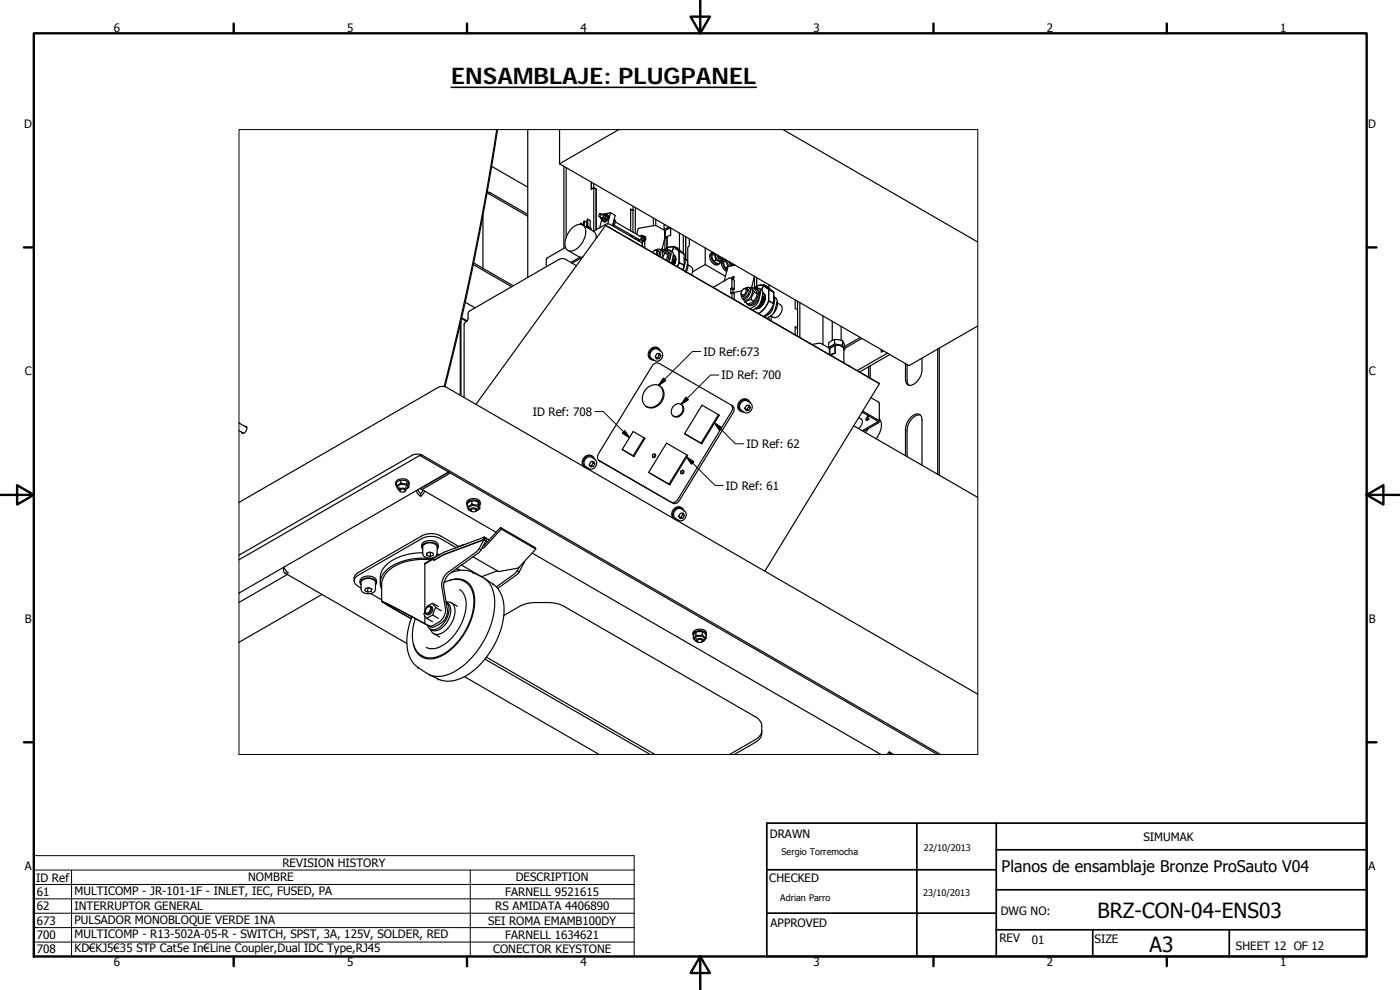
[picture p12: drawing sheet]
<svg xmlns="http://www.w3.org/2000/svg" width="420mm" height="297mm" viewBox="0 0 420 297" stroke-linecap="round" stroke-linejoin="round" font-family="sans-serif">
<g fill="none" stroke="#000" stroke-width=".3">
<path d="M71.7 38.9h221.7v187.5h-221.7zM199.1 113.5l.7 .7-2.2 1.4zM205.9 119.2l.7 .7-2.2 1.4zM210.3 105.5h-2.5l-10.2 10.1M215.7 112.5h-2.5l-8.8 8.8M178.6 123.5h2.5l7.8 7.8M187.5 129.2l1.4 2.1-2.1-1.4zM206.1 137.2l2.1 1.4-.7 .7zM206.1 137.2l8.5 8.4h2.5M214.4 126.9l6.3 6.3h2.5M214.4 126.9l2.1 1.4-.7 .7zM10.1 256.7h180.2v30.3h-180.2z"/>
<path d="M10.1 261h180.2M10.1 265.4h180.2M10.1 269.7h180.2M10.1 274h180.2M10.1 278.3h180.2M21.5 261v26M141.1 261v26M10.1 282.7h180.2"/>
</g>
<g fill="none" stroke="#000" stroke-width=".36">
<path d="M149.1 38.9a791.5 791.5 0 0 1-15.8 77.1M149.3 38.9a792.1 792.1 0 0 1-15.7 77.1M158.4 38.9v44.3M167.9 38.9v10.2M185.7 38.9l-17.8 10.2M235 38.9l58.4 33.7M146.2 57.9l12.2 7M146.3 57.6l1 .3 11.1 6.4M147.6 49.9l10.8 6.3M167.9 49.1l104.9 60.6 20.6-11.9M169.2 49.9v24.6M169.9 50.3v20.8"/>
<path d="M177.5 54.7v2.1l.7-.4v12.9M177.5 54.7v2l.7-.4M178.2 56.3l.7 .4v12.2v-12.1l-.7-.4M178.2 55.1v1.2M178.9 56.7h-.1M142.1 79.4l11.5 6.6M142.1 78.9l11.9 6.8M144.9 64.7v15.8M169.7 74.2l-5.6 3.3-.2 2.5M170.4 75.1l3.5 2h1M171.8 68.4a2.22 2.22 0 0 1 3.8 0 6.1 6.1 0 0 1-4.2 6.9 2.14 2.14 0 0 1-1.8-3.1 7.4 7.4 0 0 1 2.2-3.8zM173 79.7l-3.6-2-1-.1-.6 .2-26.9 15.5-.4 .7-.1 1.9-.4 .5"/>
<path d="M174.1 67.3l.2-.3v.3M174.1 77.2l-2.8 1.5M174.3 67l.7 .4v.2M174.8 77.2l-3.1 1.8M174.9 67.5l3.1 1.8a2.16 2.16 0 0 1 1 2.2M175.2 67.7v-1.2l.2-.2v1.5M175.4 66.3l.7 .4v1.5M176.2 68.2v-2.3l.2-.1v2.4l.2-.1v.4M176.4 65.8l.7 .4v2.1M176.6 68.1l.8 .4v.4M178.1 69.4l3.8-2.2h1l9.9 5.7v1.1M179 71.2l.1 .2"/>
<path d="M179.9 64.2l.3-.1a.43 .43 0 0 1 .1 .6 .43 .43 0 0 1-.6 .1zM180.3 64.1l.8 .5-.2 .6-.3 .2-.8-.4M180.3 65.6l.4 .2a.87 .87 0 0 0 .8-1.3l-.4-.2 2.1-.5-.8 3.4M180.5 65.7l.4 .5M180.6 65.8l-.6 2.5M180.7 64.3a.41 .41 0 0 1 .6 .1 .41 .41 0 0 1-.1 .6 .57 .57 0 0 1-.3 .5 .57 .57 0 0 1-.7-.1v-.2M181.6 64.3l.4 .1M181.6 64.3l-.3 .1M181.6 65.8l.4 .1-.5 .4-.6-.1M181.6 65.8l-.7 .4M181.6 64.3l.4 .5M181.8 67.6l82.2 47.5-.4-.2"/>
<path d="M181.8 67.6l-39 53.7M181.8 67.6l1.4 .9M181.9 64.4a.99 .99 0 0 1 .7 1 .99 .99 0 0 1-.7 .9l-.5 .2-.5-.3M182 64.4l.3 .6M182 64.8l.3 .2M182 64.8l-.4 1M182.3 64.5a1.25 1.25 0 0 1 .1 1.4 1.25 1.25 0 0 1-1.3 .6M182.3 65l-.3 .9M183.2 63.8l1.4 .8-.7 3.2M184 67.2h.1M184 67.2l.4 .1M184 67v.2"/>
<path d="M184.3 66l.1 .2M184.4 65.8l.3 .6M184.4 67.3l-.5 .3M184.4 66.2l.3 .2M184.4 66.2l-.3 .5M184.7 66.6l7.7 4.5v.5l-.5 .3-7.7-4.4M184.7 66.4l-.3 .9M189.3 70.4v.5M189.3 62.8l.7 .4M189.9 63.1l-.6-.4v6.6M190 70.8v.5M190 61.9v7.8"/>
<path d="M190.7 62.3v7.8M190.7 71.2v.5M190.8 71.4l-.1 .4M191.5 71.8l.1 .4M191.6 72.2a.65 .65 0 0 1 .7-.3 .65 .65 0 0 1 .5 .7v1.4M191.6 71.8l.1 .3M192.1 70.9a.41 .41 0 0 1 .6 .1 .41 .41 0 0 1-.1 .6l-.2 .3M192.5 72l.7 .4M192.6 70.6l.7 .7M192.6 70.6l.4 .5M192.6 70.6l-.5 .3M193 71.1l.3 .2"/>
<path d="M193 71.1l-.4 1M193 70.9a.82 .82 0 0 1 .1 1.4M193.1 70.9a.77 .77 0 0 1 .7 .6 .77 .77 0 0 1-.3 .8l-.2 .2M193.2 70.9a.87 .87 0 0 1 .1 1.5M193.2 72.4l.3 .4v1.6M193.3 71.3l-.4 1M193.5 70.9a1.1 1.1 0 0 1-.1 1.7M195.8 75.7a.68 .68 0 0 1 1-.5 .68 .68 0 0 1 .1 1.1M196.1 65.4v2.3M196.3 75.2a.72 .72 0 0 1 1.1 0 .72 .72 0 0 1-.1 1.1l-.1 .2M196.8 65.8v1.9M196.8 75a.98 .98 0 0 1 1.4 0 .98 .98 0 0 1 0 1.4l-.2 .6"/>
<path d="M197.2 75.1a1.09 1.09 0 0 1 .5 1.7M198 74.8a1.58 1.58 0 0 1 .6 2.5M198.7 74.7l.8 .5M198.7 74.7l.9 1.2M198.7 74.7l-.6 .2M199.3 68.7l.2 .7M199.4 69.1l-2.2-1.3-1-.1-4.6 .8-.5 1.8M199.5 75.2l.9-.2a1.01 1.01 0 0 1 1 .5 1.01 1.01 0 0 1-.1 1.1l-.5 2M199.5 67.4l-.2 .2v1.1M199.5 75.2a1.33 1.33 0 0 1 1.2 .7 1.33 1.33 0 0 1-.1 1.4l-.4 1M199.5 75.2l.9 1.2M199.5 71.3l-.8 3.4"/>
<path d="M199.6 75.9l.8 .5M199.6 75.9l-.8 1.6M199.6 75.2l.6-.8 .2 .6-.2-.6 .5-.2 1.6-.1-.6 1.4M199.6 69.2v2.4l.6-.6v3.4l-.6 .8zM200.2 75.3a2.06 2.06 0 0 1 .4 3.2M200.4 76.4l-.5 1.7M200.7 68.1l-1.4 .6M200.7 68.5l-.6 .4M201 75.1l.7 .4M201.1 68.3l-1.5 .9v2.4M201.2 70.7v-2.3v2.3l-1 .3v3.4l2.1-.5 1.5 .9M201.5 79h.1"/>
<path d="M201.7 75.5l.4 .9-.6 2.6M201.7 75.5l.6-1.6 1.3 1.3 .2 .2v3.5l-.5 1.1 .5-1.1 .7 .2a.82 .82 0 0 1 .7 .6 .82 .82 0 0 1-.2 .8l-.2 .4M201.8 77.7l.5 .3M202 77.2a1.63 1.63 0 0 1 0 2.1l.3-1.3h-.3l-.3 1.1M202.1 76.5l.2 .1M202.1 76.6a1.93 1.93 0 0 1 .2 2.8l.5-1.6-.2-.8zM202.1 76.5a1.82 1.82 0 0 1 .4 2.6l-.2 .4M202.3 77.9h-.2M202.9 74.7a4.4 4.4 0 0 1 2.4 1.6zM203 74.7l-.7-.8 1.9 1.3M203.3 74.4v.2M203.8 75.4l1.5 .9v3.5l-1.5-.9z"/>
<path d="M203.9 69.9v5M205.1 70.6v5.4M205.8 71v6.8M206.3 79.1a3.4 3.4 0 0 1-.3 2.5M206.4 79.4l1 .6a1.84 1.84 0 0 1 .1 2.5M206.9 71.6v2l-.5 .6v5.2M211.6 74.4v5M213.6 76.6l.7 1.8M213.8 75.8a1.86 1.86 0 0 0 0 3 1.31 1.31 0 0 0 2 .4M213.9 75.7a1.99 1.99 0 0 0 .5 3.2 .99 .99 0 0 0 1.7 0M214.1 75.8l-.5 .8M214.2 76.3l.7 1.7"/>
<path d="M214.2 76.3l-.6 .3M214.3 78.4l1.3 .7 .6-.3M214.4 76l-.2 .3M214.7 76.1a1.83 1.83 0 0 0 1.8 2.1l.4-.2M214.9 78l-.6 .4M214.9 78l1.3 .8M215.1 76.4a1.58 1.58 0 0 0 1.9 1.5l.2-.3M215.5 76.6a.85 .85 0 0 0 1.3 .8M215.6 76.6a.67 .67 0 0 0 .3 .7 .67 .67 0 0 0 .7 0M216.8 78l-.6 .8M217.1 78.6l.7 1.8M217.3 77.8a1.79 1.79 0 0 0-.1 2.9l.9 .8"/>
<path d="M217.4 77.7a2.15 2.15 0 0 0 .8 3.4M217.6 77.9l-.5 .7M217.7 78.3l.7 1.8M217.7 78.3l-.6 .3M217.9 78l-.2 .3M218.2 78.2l.1 .7 .5 1M218.7 78.5l.8 1.3M219.1 78.7a.84 .84 0 0 0 1.3 .7M219.1 78.7a.72 .72 0 0 0 1.1 .6M220.6 79.6l-2.2 .5M138.1 97.3v21.3M138.3 96.3v22.4"/>
<path d="M138.5 95.6l1.5 .8M138.6 95.4l1.6 .9M139.6 90.7l3 1.7M140 96.4l-.5 .4-.2 .6v21.9M205.1 81h.1M205.1 81l.5-2.3-.3-1.1a1.34 1.34 0 0 1 1 1.8l-.6 2M207.8 81.6l3.8-2.2 6.1 3.5M214 86.2l4.7-2.7a.58 .58 0 0 1 .7-.1 .58 .58 0 0 1 .3 .7v2.2M217.8 80.4l.5 .4M218.4 80.1h.1M218.4 80.1l-.6 .3M218.4 80.1l-1 4.2"/>
<path d="M219.3 86.6l.7 .4M219.3 86.6v1.4l.4-.2M219.4 83.4l1 .8v2.5M219.6 83.5a.4 .4 0 0 1 .2-.5 .4 .4 0 0 1 .5 .2l-.3 .6M219.7 87.8l.7 .4v1.7M219.7 86.3l-.4 .3M219.7 87.8v1.7M219.7 86.3l.7 .4M220.3 83.2l-.4 .5M220.4 86.7l-.4 .3v.9M222.6 87.3l-2.6 .5M222.9 86.9a.63 .63 0 0 1 .9-.2 .63 .63 0 0 1 0 1 .77 .77 0 0 1-.5 .8 .77 .77 0 0 1-.8-.3v-.6z"/>
<path d="M223.1 89.7l.5 1M223.2 86.7a.71 .71 0 0 1 1-.1 .71 .71 0 0 1 0 1.1 1.11 1.11 0 0 1-1.7 .9l-.1-.6M223.7 86.5a.91 .91 0 0 1 1.3-.1 .91 .91 0 0 1 .2 1.2 2.15 2.15 0 0 1-2.3 2l-.4-.5v-.5M224 86.5l.5 .3M224.5 86.8a1.53 1.53 0 0 1-1.3 2.3l-.5-.3M224.8 86.3a1.89 1.89 0 0 1 0 3.3l-.9 .5-1-.5M225.4 89.9l-1.8 .8M225.4 89.9l.8 .5M225.6 86.2l.8-3.3v3.7M225.7 86.2l.7 1.5M225.7 86.2l-.7 .2M225.7 86.2l.9 .5 .7 1.4"/>
<path d="M226.2 90.4l-1.7 .8-.9-.5M226.4 87.7l-.6 1-.4 1.2M226.4 87.7l.9 .4-.3 1-.8 1.3M226.4 86.6l.7-.7 .2 .6-.2-.6 .5-.2 1.6-.1-.7 1.3M226.5 86.6l.8-.1a1 1 0 0 1 .9 .5 1 1 0 0 1 0 1l-.9 3-.7 .8-1.4 .8M226.5 86.6a1.5 1.5 0 0 1 .9 2.5 2.9 2.9 0 0 1-2.9 2.3l-.5-.5M226.5 83h.1M227.1 86.7a2.02 2.02 0 0 1 .5 3.2 2.23 2.23 0 0 1-3.2 1.5M227.8 86.5l.8 .4M228.6 86.9l.3 .5 .1 .5-.7 2.9-1 1.4-1.4 .9M228.7 89.2l.5 .3M228.8 88.8l.3 .1"/>
<path d="M228.8 88.6a2.31 2.31 0 0 1-1.3 3.4 2.77 2.77 0 0 0 1.7-2.5h-.4l-.2 1-.5 .7M229 87.9a2.19 2.19 0 0 1 .1 3.2 2.43 2.43 0 0 1-2.4 1.5 3.2 3.2 0 0 0 2.7-4.4zM229 88.1a2.25 2.25 0 0 1-.3 3.4 2.01 2.01 0 0 1-1.9 1 3.4 3.4 0 0 0 2.9-3.2M229 87.9l.2 .1M229 88h.1M229.2 89.1l-.3 .2M229.2 89.3l-.2 .1M229.4 85.6l1.2 .7zM229.6 88.7h.1M229.6 88.9h.1M229.8 86.2l-.6-.8-.7 1.5M229.8 86.2l-.6-.8 1.5 .9 .3 .4-.5-.6-1.3-.7v.2l-1-.1-1.1 .4v-2.6v2.6l-.7 .7"/>
<path d="M229.8 86.2h.1M229.8 86.2l.9 .7v3.4a6.7 6.7 0 0 1-3.1 3.8 6.7 6.7 0 0 0 3.1-3.8l1.5 .9a6.9 6.9 0 0 1-3 3.8 6.9 6.9 0 0 0 3-3.8v-3.4l-.2-.3M229.9 86.2l2.3 1.6-.2-.3M229.9 86.2l.9 .4 1.2 .9M230.7 86.9l1.5 .9v3.4l-1.5-.9zM230.7 85.4v1M230.7 95.1v.8M231.3 94.8l-1.2 .7M231.3 94.8l1.1-1.2 .7-2.7a1.32 1.32 0 0 0-.9-1.9l.3 1.2-.8 3-.8 1-1.5 .9M231.4 94.8v1.5M233.2 90.6a3.6 3.6 0 0 1-1 3.3M233.3 90.9l.9 .5a2.52 2.52 0 0 1-1.7 3.9l-1.2-.5"/>
<path d="M238.6 90v2.6l.8 .4M238.6 98.1l.7 .4M239.3 98.5l-.7-.5v2.5M239.3 90.4v10.5M240 90.8v10.5M247 94.8v8.6M249.8 96.4v5.8M252.4 97.9v4.2M194.3 116.3a2.91 2.91 0 0 1 3.9-.4 2.91 2.91 0 0 1 .8 3.9 3.4 3.4 0 0 1-5.6 1.7 3.8 3.8 0 0 1 .9-5.2zM195.7 105.1l.8-.4 .5-.1 1.3 .8a1.7 1.7 0 0 1 .2 2.2 1.7 1.7 0 0 1-2 .6l-.9-.6a1.66 1.66 0 0 1 .1-2.5zM195.9 109.5a1.47 1.47 0 0 1 1.9-.5l21.9 12.7a1.45 1.45 0 0 1 .3 2.1l-16.1 26.4a1.55 1.55 0 0 1-2.1 .7l-21.9-12.6a1.45 1.45 0 0 1-.3-2.1zM196.8 107.3h.5l.5 .3"/>
<path d="M197.1 106.1l.9-.1 .3 .8-.5 .8-.8 .1-.3-.8zM197.6 106.1l.3 .4M197.7 104.6a2 2 0 0 0-2.8 .5 2 2 0 0 0 .5 2.8M198 115.8a3.9 3.9 0 0 1 .6 4.2 3.9 3.9 0 0 1-3.7 2.2l-1.1-.3M198.2 105.3a1.73 1.73 0 0 0-1.8-1 1.73 1.73 0 0 0-1.4 1.4 1.57 1.57 0 0 0 1.3 2.4M198.3 106.8l-.4-.3-.6 .8M243.7 103.4l2.5-.4 2.6 1.4M248.7 104.1l.2 .7M248.9 104.8l.1-.3 1.6-1a2.24 2.24 0 0 1 2.6 1.3M250.1 103.9l-.6 .3M250.5 103.1l2.4 .4M250.5 101.9v1.2"/>
<path d="M250.5 103.1l-1.8 1M250.5 101.9l-1.8 1v1.2M250.5 101.9h1.2l1.2 .4M252.9 103.5l.6 1.4M252.9 102.3v1.2M252.9 102.3l.6 1.4v1.2M253.2 104.8a2.09 2.09 0 0 0-2.6-1.3v2.5l-1 .3v.4v-.4l-.4 .3 1.4-.6v-2.5l-1.6 1-.1 1.9M253.2 104.8v4.1M253.5 104.9l-.3 .2M254.9 109.8l.1 .1M258.2 101.3l-4.7 2.6M258.7 101.5l-5.2 3"/>
<path d="M260.7 110v3.2M261.2 109.8l-.1 3.6M261.4 119.3l2.5 1.6v5.6M264 115.1l-34.5 56.3M264.5 104.9v.8l.6-.4M266.3 106l-9 5.2M267 106.4l-9 5.2M272.2 109.4l.1 5.1 .4 1.1M276.7 107.5v3.5a4.7 4.7 0 0 1-3.7 4.6 1.54 1.54 0 0 1-1.3-1.7v-4.8M281.4 104.8v37.5M281.9 104.5v38.1M71.7 126.9l2.4 1.4"/>
<path d="M71.7 129.2l1.4 .8M72.7 129.8l.1 .2M73.5 127.9a.81 .81 0 0 1 .7 .7 .81 .81 0 0 1-.4 .8 .73 .73 0 0 1-.6 .6 .73 .73 0 0 1-.7-.3M74 128l-.3 .1M126 136.7l155.4 89.7M126.4 136.4l155.9 90M126.4 136.4l-54.7 31.6M126.4 136.4l-1.6-.1-1.2 .4-51.9 29.9M175.9 137.5l1.3-.4 1.3 .7a1.7 1.7 0 0 1 .2 2.2 1.7 1.7 0 0 1-2.1 .6l-.8-.6a1.65 1.65 0 0 1 .1-2.5zM177 139.7l1 .3M177.4 138.5h.8l.3 .7-.5 .8-.8 .1-.3-.8zM177.8 138.5l.2 .4"/>
<path d="M177.9 136.9a2.02 2.02 0 0 0-2.7 .5 2.02 2.02 0 0 0 .2 2.7M178.4 137.7a1.74 1.74 0 0 0-1.8-1 1.74 1.74 0 0 0-1.5 1.5l-.1 .9 .5 1.1M178.5 139.2l-.5-.3-.5 .8M186.7 134.9l3.3-5.4 3.6 2-3.3 5.4M186.7 134.9l3.6 2M186.8 134.9l3.2 1.9M190 136.8l.3 .1M193.3 131.4l-3.3 5.4M196.5 136.2a.65 .65 0 0 1-.7 .9M200 133l6.4 3.6-5.4 8.8-6.3-3.6zM202 122a1.77 1.77 0 0 1 2.7-.5 1.77 1.77 0 0 1-.1 2.8 1.75 1.75 0 0 1-2.5 .5 1.75 1.75 0 0 1-.3-2.6zM204.4 121.3a2.22 2.22 0 0 1 .1 2.6 2.22 2.22 0 0 1-2.5 .9"/>
<path d="M205.4 130.1l5 2.9M206.2 136.5l-5.4 8.8 .2 .1M210.4 133l.2 .1M210.7 121.6l5.2 3-5.3 8.5-5.2-2.9zM215.6 124.4l-5.2 8.6M219.5 121.6a1.57 1.57 0 0 1 .1 1.9l-16.2 26.4a1.62 1.62 0 0 1-2.1 .7l-21.6-12.5M222.4 120.8a1.56 1.56 0 0 1 2-.5l.8 .6a1.71 1.71 0 0 1 .2 2.2 1.71 1.71 0 0 1-2.1 .6l-.8-.6a1.6 1.6 0 0 1-.1-2.3zM223.7 122.8h.5l.5 .3M224 121.6h.9l.3 .7-.5 .8-.8 .1-.4-.8zM224.5 120.1a1.99 1.99 0 0 0-2.7 .5 1.99 1.99 0 0 0 .5 2.8M224.5 121.6l.2 .4M225.1 120.8a1.73 1.73 0 0 0-1.8-1 1.73 1.73 0 0 0-1.5 1.5 1.58 1.58 0 0 0 1.4 2.3"/>
<path d="M225.2 122.3l-.5-.3-.5 .8M256.2 127.8l37.2 21.4M257.7 125.3l.8 .4a1.94 1.94 0 0 1-.9 2.8M258.7 123.6l4.7 2.8-4.6 2.8M258.9 123.7l-.3 .2M258.9 123.3l5 3.1-.3 .5-4.4 2.5M260.3 125.6l.4 .2M260.3 125.1a.5 .5 0 0 0-.5 .5 .5 .5 0 0 0 .5 .5l.3-.3M260.4 125.6l-.2 .6M260.5 124.7v.8M260.5 124.7l-.2 .9M260.5 125.5l-.2 .1"/>
<path d="M260.5 124.7l.3 .2M260.5 125.5l.3 .3M260.5 128.7l-.8 1.1M263.9 125.7a4.9 4.9 0 0 1-1 5.9M271.7 136.7v-7.9a4.7 4.7 0 0 1 3.8-4.6 1.54 1.54 0 0 1 1.2 1.8v13.6M276.2 124.5a4.2 4.2 0 0 0-3.9 3.8l-.1 8.7M71.7 150.7l59.8-34.4a2.74 2.74 0 0 1 2.5-.1l159.4 92.1M118.8 145.3a1.86 1.86 0 0 1 2.7-1.6 1.31 1.31 0 0 1 1.3 1.6M118.9 144.9v.8M118.9 145.7l.4 1 .5 .2M119.8 146.2v.8M119.8 146.8a.74 .74 0 0 1-.4-.9 .74 .74 0 0 1 .8-.5 1.4 1.4 0 0 1 2 .9l-.4 .5"/>
<path d="M120.2 146.9a.75 .75 0 0 1 .8-.2 .75 .75 0 0 1 .5 .7 .83 .83 0 0 1-1.5-.4zM120.2 147.6a.56 .56 0 0 1-.4-.8 .56 .56 0 0 1 .8-.3 .68 .68 0 0 1 .9 0 .68 .68 0 0 1 0 .9l-.2 .2M120.3 144.9l1.8 .3M120.3 144.2v.7M120.3 144.9l-1.4 .8M121.8 146.2v.8M122.1 145.2l.5 1M122.1 144.5v.7M122.6 146.2l-.8 .7M122.6 145.5v.7M122.6 145.7a1.17 1.17 0 0 0-1.3-1.6 1.71 1.71 0 0 0-2.5 1.4l.1 .2M124.9 147.2l.6 1.1 .7 .6"/>
<path d="M125.5 146.9l.3 .8 .4 .4M126.4 146.7l22.5 13M126.9 147l-.7 1.1v.8M127.5 147.3l-.7 1.1-.6 .5M134.6 141.6l-62.9 36.3M134.7 141.7l-7.9 4.5M135 141.9l-8 4.8-.5 .1-.3-.3M140.1 151.2a1.87 1.87 0 0 1 2.7-1.6 1.31 1.31 0 0 1 1.3 1.6M140.2 151.6a1.18 1.18 0 0 1 1.4-1.5 1.71 1.71 0 0 1 2.4 1.3v.2M140.2 152l.5 1.1 .6 .2M141.1 152.5v.5M141.2 153.2a.71 .71 0 0 1-.5-.8 .71 .71 0 0 1 .7-.6 1.37 1.37 0 0 1 2.1 1l-.5 .4"/>
<path d="M141.6 153.5a.51 .51 0 0 1-.1-.8 .51 .51 0 0 1 .7 0 .51 .51 0 0 1 .7 .5 .51 .51 0 0 1-.8 .4 .63 .63 0 0 1-.8-.2 .63 .63 0 0 1 .2-.9 .87 .87 0 0 1 1-.2 .87 .87 0 0 1 .5 .9l-.3 .3M141.6 150.3l1.9 .3M141.6 151.2l1.9 .3M141.6 150.3l-1.4 .8v.9M141.6 150.3v.9M141.6 151.2l-1.4 .8M143.1 152.5v.5M143.5 151.5l.5 1.1M143.5 150.6v.9M143.5 150.6l.5 1.1M144 152.6l-1.1 .7M144 151.7v.9"/>
<path d="M150.2 158.3l.2 .5M150.2 158.3l-5.2 5.5M150.2 158.3l10.4 6 .2 .4M150.4 158.8l-5 5.4-.8 .3M150.4 158.8l10.4 5.9M175.9 140.4l.6 .1M202.6 153.2a1.56 1.56 0 0 1 1.9-.5l.9 .6a1.69 1.69 0 0 1 .2 2.2 1.69 1.69 0 0 1-2.1 .6l-.8-.6a1.57 1.57 0 0 1-.1-2.3zM202.8 155.9l.6 .1M203.9 155.2h.5l.5 .3M204.2 154l.9-.1 .3 .8-.5 .8-.8 .1-.4-.8zM204.7 152.5a2.01 2.01 0 0 0-2.6 .5 2.01 2.01 0 0 0 .2 2.6M204.7 154l.2 .4"/>
<path d="M205 141.1a.64 .64 0 0 1-.7 .9M205.3 153.2a1.71 1.71 0 0 0-1.8-1 1.71 1.71 0 0 0-1.5 1.5l-.2 .9 .5 1.1M205.4 154.7l-.5-.3-.5 .8M85.2 170.1l.4 .9 .9 .8a.86 .86 0 0 1-1 .1 .86 .86 0 0 1-.4-.9v-.8M85.5 171.9l36.6 21.2M86.2 172.4l-14.5 8.4M96.6 178.4l-24.9 14.3M108.1 174.8a2.1 2.1 0 0 1 2.8-1.9 1.79 1.79 0 0 1 2.1 1.9M108.4 175.5a1.15 1.15 0 0 1-.2-1.2 1.15 1.15 0 0 1 1.1-.7 3.1 3.1 0 0 1 3.7 1l-.3 .9M108.6 174.2a2.86 2.86 0 0 1 4.1 .4v2.2a2.42 2.42 0 0 1-3.5 1.1l-.6-.4-.2-.6v-2.1zM109.6 176.6l1.1-.3 .9 .4-.2 .7-1 .2-.9-.4zM110.2 176.4l.2 .2"/>
<path d="M110.4 176.6v1M110.8 176.4l-.4 .2M111.2 178.1l3.3 1.9M111.4 176.7v.7M126.6 164.1a2.13 2.13 0 0 1 2.8-1.9 1.84 1.84 0 0 1 2.1 1.9M126.9 165.9a15 15 0 0 0-11.7 4.4l-1 2-.1 2.6M126.9 164.8a1.17 1.17 0 0 1-.2-1.2 1.17 1.17 0 0 1 1.1-.7 2.75 2.75 0 0 1 3.7 1.3l-.3 .6M127.1 163.5a2.85 2.85 0 0 1 4.1 .4v2.2a2.41 2.41 0 0 1-3.5 1.1l-.8-.8v-2.3zM128 166l.9-.3 1.1 .2 .1 .7-1 .4-1-.3zM128.1 166v.7M128.8 165.7l.3 .2M129.1 165.9v1.1"/>
<path d="M129.4 168a16.7 16.7 0 0 0-13.1 3.5 6.2 6.2 0 0 0-1.8 4.1v4.8M129.4 165.8l-.3 .1M129.9 167.7a18.4 18.4 0 0 0-13.8 3.2 5 5 0 0 0-1.6 5.8M130.1 167.7l-2.6 1.5M130.2 168h.2M130.2 167.4l-2.7 1.6v14.4M131.2 166.2l.7 .2M133.3 174.8a5.6 5.6 0 0 1 8.3 2.2 15.6 15.6 0 0 1-2.5 13.2 14.7 14.7 0 0 1-9.3 7.2 5.6 5.6 0 0 1-6-6.2l.2-2.9 .7-2.7M135 174.1a5.2 5.2 0 0 1 7.4 4.6 19.7 19.7 0 0 1-10.7 18.4 5.2 5.2 0 0 1-7.7-4M135.3 171.9a8 8 0 0 1 6.6-.1l2.8 1.3a8.2 8.2 0 0 1 3.8 8 25.5 25.5 0 0 1-13.1 20.9 7.4 7.4 0 0 1-7.4 0l-2.5-1.7a9.8 9.8 0 0 1-3.3-9.5l.5-2.8 .9-3M136.9 164.3l-4.7-2.7a6.4 6.4 0 0 0-5.6 0l-19.1 11a1.75 1.75 0 0 0-1.2 1.7 1.75 1.75 0 0 0 1.2 1.6l.9 .5M137.7 164l-5.5-3.2a6 6 0 0 0-5.6 0l-19.1 11a2.13 2.13 0 0 0-1.2 2.5"/>
<path d="M137.9 176.9a5.9 5.9 0 0 1 1.8 6.6 15.2 15.2 0 0 1-8.3 10.9l-1.9 .2-1.6-.4M138 171.1l-.9-.5 .9 .5M138.5 169.5l6 3.5 4.8-1.7M139.1 163.5l-2.4 .9M143.8 164.7l.6 .3M145.2 161.9l-12.1 4.5-2.7 1.6M145.2 161.9l1.1 .6M145.3 161.2l1.5 .8M145.3 161.2l-12.1 4.5-2.8 1.6a.36 .36 0 0 0-.3 .4 .36 .36 0 0 0 .3 .3M145.3 161.2l-.1 .7M145.3 161.2l-.1 .7-1.9 3.4-8.7 6.3a4.9 4.9 0 0 0-2 4.3l1.1 6.7a4.5 4.5 0 0 1-2.1 4.1l-2.2 1.2-.5-.1-1.4-.7M145.3 161.2l.6 .3-.1 .7-1.9 3.4-8.7 6.3a5.1 5.1 0 0 0-2 4.4l1.1 6.7a4.6 4.6 0 0 1-2.1 4.1l-1.7 .9-1.2 .1-11.1-5.9-2.9-1.3 8.1 4.7-8.9-5.2 13 6.7"/>
<path d="M145.3 173.5l2.6 1.7a9.7 9.7 0 0 1 3.3 9.3 25.2 25.2 0 0 1-12.3 18.7 8.5 8.5 0 0 1-7.4 .5l-2.8-1.3M155.2 171.3l.6 .3M155.2 171.3l-1 1.1-5.2 3.7M155.8 170.2l-.6 1.1M155.8 171.6l-.7 .9-5.7 4.1M157.1 168.8l.2-.2-1.5 3M159.7 165.9l104.7 60.5M160.8 164.7l-5.4 5.8-5.7 1-7.7-4.4M127.5 184.8v2.3M128.2 185.6l1.6 1M128.2 182.2a.59 .59 0 0 1 .9-.1 .59 .59 0 0 1 0 .9 .87 .87 0 0 1-.4 .8 .87 .87 0 0 1-1-.1v-.6zM128.4 182.1a.72 .72 0 0 1 1.1 0 .72 .72 0 0 1-.1 1 1.14 1.14 0 0 1-1.6 .9l-.2-.6"/>
<path d="M128.7 187.7l.6 .4M129.3 181.9a1.44 1.44 0 0 1 .5 1.4 1.44 1.44 0 0 1-1 1.1l-.9-.2M129.9 184.6l-1.7 1M129.9 181l.9 1.3M129.9 184.6l1.7 .9M130.1 190.1l1.8 1M130.8 182.3l1.6 1M130.8 182.3l-.9 2.3M131.6 182l-1.7-1a3.1 3.1 0 0 0-2.4 3.8l.7 .8M133.9 180.7a2.26 2.26 0 0 1 2.7 2.8 7.4 7.4 0 0 1-5.5 6.9 2.04 2.04 0 0 1-2-1.6 3.1 3.1 0 0 0 4.3-1.2 5.7 5.7 0 0 0 1.4-6.2l-.9-.7a3.8 3.8 0 0 1 .2 4.7 5 5 0 0 1-4.6 3.5l-.8-.4-.4-.9M135.5 180.9l1.8 1M145.5 197.8l49.6 28.6"/>
<path d="M146 197.2l50.6 29.2M151.2 184.7l4.7-2.8a10 10 0 0 1 4.8-1.1h4.5a9.6 9.6 0 0 1 4.1 1.1l57.4 33.2a3.5 3.5 0 0 1 1.9 2.7v2.2a3.2 3.2 0 0 1-1.9 2.8l-6.3 3.6M208 190.4a1.86 1.86 0 0 1 2.7-1.6 1.37 1.37 0 0 1 1.3 1.6M208.1 191.6l1.1 .9M208.1 190.7v.9M208.9 189.7l-.8 1M208.9 189.7v.9M208.9 190.6l-.8 1M209 191.7v.5M209.1 192.4a.71 .71 0 0 1-.6-.8 .71 .71 0 0 1 .8-.6 1.34 1.34 0 0 1 2.1 1l-.5 .4M209.2 192.5h.1M209.3 192.6a.62 .62 0 0 1-.1-.9 .62 .62 0 0 1 .8-.1 .68 .68 0 0 1 .7 .1 .68 .68 0 0 1 .2 .7l-.3 .3"/>
<path d="M209.3 192.6a.87 .87 0 0 0 1.4-.4 .78 .78 0 0 0-.8-.4 .78 .78 0 0 0-.6 .8l.1 .1M210.8 190.5l-1.9 .1M210.8 189.5l1.1 .9v1M210.8 190.5l1.1 .9M210.8 189.5l-1.9 .2M210.8 189.5v1M211 191.7v.5M211.9 191.4l-.6 .9-.5 .2M211.9 190.7a1.58 1.58 0 0 0-2.2-1.5 1.27 1.27 0 0 0-1.6 1.5M139.4 203l40.4 23.4M228.6 219.2a3.3 3.3 0 0 1-1.9 2.7l-7.7 4.5M266.9 225.6l-.7 .8"/>
<path d="M266.9 225.6l1.3 .8M266.9 225.6l.2 .5M267.1 226.1l-.3 .3M267.1 226.1l.5 .3"/>
<circle cx="196.3" cy="136.8" r=".54"/>
<circle cx="204.8" cy="141.6" r=".54"/>
</g>
<g fill="#000">
<circle cx="184.4" cy="65.8" r=".18"/>
<circle cx="205.7" cy="81.4" r=".18"/>
<circle cx="230.1" cy="86.1" r=".18"/>
<circle cx="141.9" cy="171.8" r=".18"/>
<circle cx="145.3" cy="161.2" r=".18"/>
<circle cx="147.9" cy="175.2" r=".18"/>
<circle cx="157.2" cy="168.8" r=".18"/>
<circle cx="125.5" cy="200.3" r=".18"/>
<circle cx="131.5" cy="203.7" r=".18"/>
</g>
<g fill="none" stroke="#000" stroke-width=".71">
<path d="M10.1 10h400.1v277h-400.1zM70.1 7.1v2.9M140.2 7.1v2.9M207.3 5h5.8l-2.9 5zM210.2 0v10M280.2 7.1v2.9M350.2 7.1v2.9M7.2 74.2h2.9M410.2 74.2h2.9M.2 148.5h9.9M5.1 145.6l5 2.9-5 2.9zM410.2 148.5l5-2.9v5.8z"/>
<path d="M410.2 148.5h9.9M7.2 222.7h2.9M410.2 222.7h2.9M70.1 287v2.9M140.2 287v2.9M210.2 287l2.9 5h-5.8zM210.2 287v10M280.2 287v2.9M350.2 287v2.9"/>
</g>
<path d="M230.1 247h180.1v40h-180.1zM275.2 247v40M299 255h111.2M299 247v40M230.1 274h68.9M230.1 261h68.9M299 279h111.2M299 267h111.2M327.9 279v8M368.9 279v8" fill="none" stroke="#000" stroke-width=".51"/>
<path d="M199.1 113.5l.7 .7-2.2 1.4zM205.9 119.2l.7 .7-2.2 1.4zM187.5 129.2l1.4 2.1-2.1-1.4zM206.1 137.2l2.1 1.4-.7 .7zM214.4 126.9l2.1 1.4-.7 .7z" fill="#000" stroke="#000" stroke-width=".3"/>
<path d="M135.4 26.2h91.6" fill="none" stroke="#000" stroke-width=".46"/>
<text font-size="6.9" x="135.4" y="25.1">ENSAMBLAJE: PLUGPANEL</text>
<g font-size="6.3">
<text x="329.4" y="275.4">BRZ-CON-04-ENS03</text>
<text x="345" y="285.6">A3</text>
</g>
<text font-size="4.8" x="300.6" y="261.8">Planos de ensamblaje Bronze ProSauto V04</text>
<g font-size="3.5">
<text x="34.2" y="9.6">6</text>
<text x="104.2" y="9.6">5</text>
<text x="174.2" y="9.6">4</text>
<text x="244.2" y="9.6">3</text>
<text x="314.2" y="9.6">2</text>
<text x="384.2" y="9.6">1</text>
<text x="7.3" y="38.4">D</text>
<text x="410.6" y="38.4">D</text>
<text x="211.1" y="106.8">ID Ref:673</text>
<text x="7.4" y="112.6">C</text>
<text x="216.5" y="113.8">ID Ref: 700</text>
<text x="410.8" y="112.6">C</text>
<text x="159.9" y="124.8">ID Ref: 708</text>
<text x="224" y="134.5">ID Ref: 62</text>
<text x="217.9" y="147">ID Ref: 61</text>
<text x="7.4" y="186.9">B</text>
<text x="410.8" y="186.9">B</text>
<text x="231.1" y="251.4">DRAWN</text>
<text x="343.2" y="252.3">SIMUMAK</text>
<text x="7.4" y="261.1">A</text>
<text x="84.7" y="260.2">REVISION HISTORY</text>
<text x="410.8" y="261.1">A</text>
<text x="10.8" y="264.5">ID Ref</text>
<text x="11.1" y="268.8">61</text>
<text x="22.4" y="268.5">MULTICOMP - JR-101-1F - INLET, IEC, FUSED, PA</text>
<text x="74.5" y="264.5">NOMBRE</text>
<text x="151.6" y="268.8">FARNELL 9521615</text>
<text x="154.8" y="264.5">DESCRIPTION</text>
<text x="230.9" y="264.6">CHECKED</text>
<text x="11.1" y="273.1">62</text>
<text x="22.4" y="273.1">INTERRUPTOR GENERAL</text>
<text x="148.6" y="273.1">RS AMIDATA 4406890</text>
<text x="300.3" y="274.5">DWG NO:</text>
<text x="11.1" y="277.4">673</text>
<text x="11.1" y="281.7">700</text>
<text x="22.4" y="277.1">PULSADOR MONOBLOQUE VERDE 1NA</text>
<text x="22.4" y="281.5">MULTICOMP - R13-502A-05-R - SWITCH, SPST, 3A, 125V, SOLDER, RED</text>
<text x="146.5" y="277.4">SEI ROMA EMAMB100DY</text>
<text x="151.6" y="281.7">FARNELL 1634621</text>
<text x="231.3" y="278.2">APPROVED</text>
<text x="11.1" y="286.1">708</text>
<text x="22.4" y="285.8">KD€KJ5€35 STP Cat5e In€Line Coupler,Dual IDC Type,RJ45</text>
<text x="148" y="286.1">CONECTOR KEYSTONE</text>
<text x="299.9" y="282.6">REV</text>
<text x="309.7" y="283.3">01</text>
<text x="328.5" y="283">SIZE</text>
<text x="370.9" y="285.1">SHEET 12 OF 12</text>
<text x="34.2" y="289.9">6</text>
<text x="104.2" y="289.9">5</text>
<text x="174.2" y="289.9">4</text>
<text x="244.2" y="289.9">3</text>
<text x="314.2" y="289.9">2</text>
<text x="384.2" y="289.9">1</text>
</g>
<g font-size="2.7">
<text x="234.5" y="256.6">Sergio Torremocha</text>
<text x="277.3" y="255.2">22/10/2013</text>
<text x="277" y="268.7">23/10/2013</text>
<text x="234.2" y="270.2">Adrian Parro</text>
</g>
</svg>
